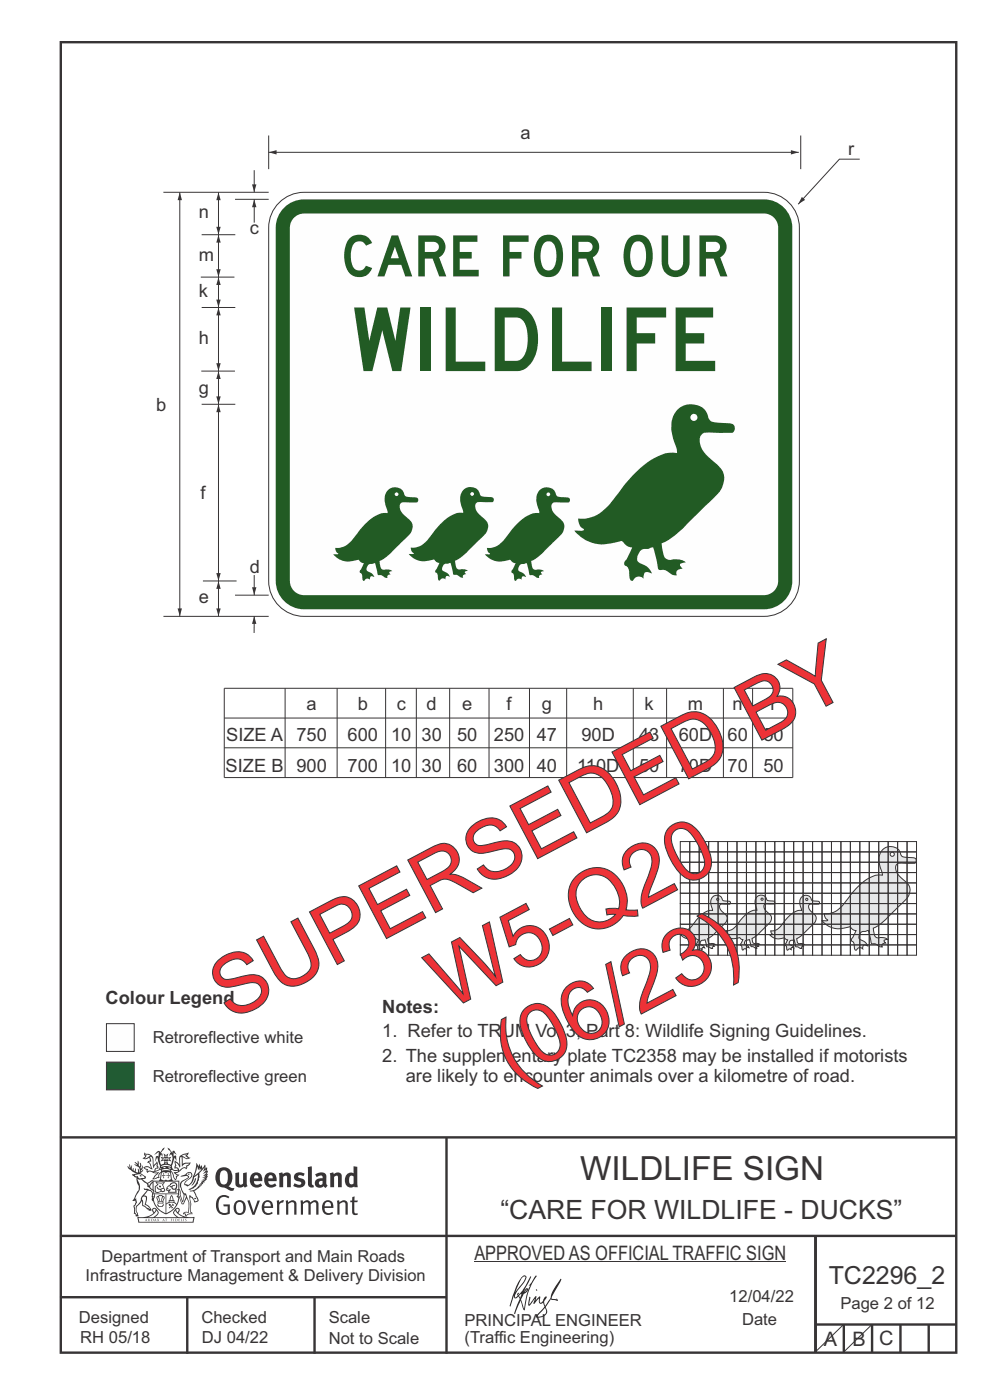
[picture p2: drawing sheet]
<svg xmlns="http://www.w3.org/2000/svg" width="210mm" height="297mm" viewBox="0 0 210 297" stroke-linecap="round" stroke-linejoin="round" font-family="sans-serif">
<g fill="none" stroke="#373435" stroke-width=".51">
<path d="M12.9 9h189.9v278h-189.9zM12.7 241.3h190M94.7 241.4v45.8M12.7 275.2h82M12.7 262.2h190.1M39.7 275.2v12M66.7 275.2v12M173 262.1v24.9M173 281h30M179 281v6M185 281v6M191 281v6"/>
<path d="M197 281v6"/>
</g>
<path d="M100.6 267.7h66.2" fill="none" stroke="#373435" stroke-width=".21"/>
<g fill="#373435">
<path d="M47 248.4a2.55 2.55 0 0 0 0 2.7l.3 .2a.81 .81 0 0 0 1-1v-.5a1.04 1.04 0 0 0-1.1-1.5zM46.3 248.1a1.82 1.82 0 0 1 2.1-.2 1.82 1.82 0 0 1 .9 1.8 2.29 2.29 0 0 1-.8 2l.7 .3h.5l-.2 .6a2.87 2.87 0 0 1-2-.7 2.12 2.12 0 0 1-1.7-3.1z" fill-rule="evenodd"/>
<path d="M49.9 248.9l.8-.2v2a.46 .46 0 0 0 .3 .6 .46 .46 0 0 0 .6-.3v-2.1l.7-.2v2.4l.2 .5-.5 .3-.3-.3a1.02 1.02 0 0 1-1.2 .3 1.02 1.02 0 0 1-.6-1.1z" fill-rule="evenodd"/>
<path d="M54 249.5l-.1 .5h.9a.49 .49 0 0 0-.2-.6 .49 .49 0 0 0-.6 .1zM53.4 249.1a1.34 1.34 0 0 1 1.6-.2 1.34 1.34 0 0 1 .6 1.5v.2h-1.7a.77 .77 0 0 0 .5 .8 .77 .77 0 0 0 .9-.4l.3 .5a1.59 1.59 0 0 1-2 .2 1.59 1.59 0 0 1-.5-2.1z" fill-rule="evenodd"/>
<path d="M57 249.5l-.1 .5h1a.49 .49 0 0 0-.2-.6 .49 .49 0 0 0-.7 .1zM56.4 249.1a1.34 1.34 0 0 1 1.6-.2 1.34 1.34 0 0 1 .7 1.5v.2h-1.8a.77 .77 0 0 0 .5 .8 .77 .77 0 0 0 .9-.4l.4 .5a1.59 1.59 0 0 1-2.1 .2 1.59 1.59 0 0 1-.5-2.1z" fill-rule="evenodd"/>
<path d="M59.2 248.9l.7-.2 .1 .4a.95 .95 0 0 1 1-.3 .95 .95 0 0 1 .7 .8v2.3h-.8v-2.3a.46 .46 0 0 0-.8 .1v2.2h-.8z" fill-rule="evenodd"/>
<path d="M62.6 249.1a1.75 1.75 0 0 1 2-.1l-.2 .5-.6-.2a.43 .43 0 0 0-.6 .3l.4 .3a1.04 1.04 0 0 1 1.2 1.1 1.04 1.04 0 0 1-1.4 1l-1.2-.4 .3-.6 1 .4 .4-.4a.88 .88 0 0 0-1-.5l-.4-.2-.1-.4z" fill-rule="evenodd"/>
<path d="M65.3 247.6l.8-.2 .1 3.8 .3 .2 .1 .4a.88 .88 0 0 1-1 0 .88 .88 0 0 1-.3-1z" fill-rule="evenodd"/>
<path d="M67.8 250.6a.43 .43 0 0 0-.1 .7 .43 .43 0 0 0 .7-.1v-.7zM66.8 249.1a1.7 1.7 0 0 1 2.4 .1v1.9l.3 .4-.4 .5-.5-.4a1.03 1.03 0 0 1-1.7-.1 1.03 1.03 0 0 1 .8-1.5h.7v-.4a.8 .8 0 0 0-1.2 .1z" fill-rule="evenodd"/>
<path d="M70 248.9l.7-.2 .1 .4a.95 .95 0 0 1 1-.3 .95 .95 0 0 1 .7 .8v2.3h-.8v-2.3a.46 .46 0 0 0-.8 .1v2.2h-.8z" fill-rule="evenodd"/>
<path d="M74.3 249.5a1.48 1.48 0 0 0 0 1.7h.5l.2-.1v-1.5l-.3-.2zM75 247.4l.8 .1 .1 4.4h-.7l-.1-.2a1.26 1.26 0 0 1-1.4 0 1.26 1.26 0 0 1-.5-1.3 1.29 1.29 0 0 1 .4-1.4 1.29 1.29 0 0 1 1.4-.1z" fill-rule="evenodd"/>
<path d="M46.4 253.9a1.72 1.72 0 0 1 2.3 0l-.3 .3a1.24 1.24 0 0 0-1.4-.2 1.24 1.24 0 0 0-.6 1.4 1.49 1.49 0 0 0 1.2 1.9l.7-.1v-1.3h-.8l-.1-.4h1.3v1.9a1.93 1.93 0 0 1-2.2 0 1.93 1.93 0 0 1-.7-2.2l.2-.8z" fill-rule="evenodd"/>
<path d="M50.4 255.1a1.65 1.65 0 0 0 .2 2.2 .99 .99 0 0 0 1-1.4 .78 .78 0 0 0-.4-.8 .78 .78 0 0 0-.8 0zM50 254.9a1.33 1.33 0 0 1 1.6-.1 1.33 1.33 0 0 1 .5 1.4 1.31 1.31 0 0 1-1.3 1.6 1.31 1.31 0 0 1-1.2-1.6v-.6z" fill-rule="evenodd"/>
<path d="M52.5 254.7l.4-.1 .9 2.6 .8-2.5h.5l-1.1 3h-.5z" fill-rule="evenodd"/>
<path d="M56.3 255.2l-.2 .7h1.3a.7 .7 0 0 0-.3-.8 .7 .7 0 0 0-.8 .1zM55.9 255a1.22 1.22 0 0 1 1.5-.2 1.22 1.22 0 0 1 .5 1.5h-1.8a.93 .93 0 0 0 .5 1 .93 .93 0 0 0 1.1-.2l.2 .3a1.43 1.43 0 0 1-1.8 .1 1.43 1.43 0 0 1-.6-1.7z" fill-rule="evenodd"/>
<path d="M58.7 254.7l.4-.1 .1 .5 .4-.4 .6-.1-.2 .5a.66 .66 0 0 0-.8 .7v1.9h-.4z" fill-rule="evenodd"/>
<path d="M60.6 254.7l.4-.1 .1 .5a.94 .94 0 0 1 1-.5 .94 .94 0 0 1 .8 .8v2.3h-.5l-.1-2.5a.81 .81 0 0 0-1.2 .3v2.2h-.4z" fill-rule="evenodd"/>
<path d="M63.7 254.7l.5-.1 .1 .5 .4-.3a.78 .78 0 0 1 1.1 .3 .9 .9 0 0 1 1-.5 .9 .9 0 0 1 .8 .8v2.3h-.5l-.1-2.5a.67 .67 0 0 0-1.1 .3v2.2h-.5v-2.4l-.4-.3-.7 .4v2.3h-.5z" fill-rule="evenodd"/>
<path d="M69 255.2l-.1 .7h1.3a.7 .7 0 0 0-.3-.8 .7 .7 0 0 0-.9 .1zM68.7 255a1.22 1.22 0 0 1 1.5-.2 1.22 1.22 0 0 1 .5 1.5h-1.8a.93 .93 0 0 0 .4 1 .93 .93 0 0 0 1.2-.2l.1 .3a1.44 1.44 0 0 1-1.7 .1 1.44 1.44 0 0 1-.6-1.7z" fill-rule="evenodd"/>
<path d="M71.4 254.7l.5-.1 .1 .5a.94 .94 0 0 1 1-.5 .94 .94 0 0 1 .8 .8v2.3h-.5l-.1-2.5a.81 .81 0 0 0-1.2 .3v2.2h-.4z" fill-rule="evenodd"/>
<path d="M74.7 253.9l.5-.1v.9h.7l-.1 .3h-.6v2.2l.1 .2h.5l.1 .3a.75 .75 0 0 1-1.2-.6v-2.1h-.4v-.3h.4z" fill-rule="evenodd"/>
<path d="M30.8 244.9l1.1 .3-.9 .5h-.4l.6-.5zM31.8 245.4h.2a2.44 2.44 0 0 1 .4 1.9l.1 .5 .7-1-.1 .6 .3 .3a.57 .57 0 0 0-.6 .7l-1-.1-.5 .2 .2-.5-.8-.3 .7-.1 .9 .5 .1-.1-.6-1.3-.2-.2h.5zM30.7 244.4l-.1 .5 .2 .4-.6 .4a1.04 1.04 0 0 0 1.4-.1l.2 .6-.3 .1-.2 .4a.94 .94 0 0 1 .8 1.1l-.2-.1a1.16 1.16 0 0 0-1.5-.1l.3 .4 .4 .2 .1 .5 .2 .1 .1-.2a.94 .94 0 0 1 1.1 .2l.8 .1-1.2 1.2a1.13 1.13 0 0 0 1.2-.2l.4-.1-.1-.4 .5-.8a.83 .83 0 0 0-.6 1.1l-.3-.1-.7 .4 1.1-1.4-.5 .1-.5-.1 1.3-.5-.1-.1-.9 .4v-.3l.2-.2 .3 .1 .1-.3-.2-.4v-.6l-.1-.4-.7 1v-.7a1.42 1.42 0 0 0-1.6-1.8z" fill-rule="evenodd"/>
<path d="M38.5 245.2l.5-.2 .7-.1-.6 .3 .8 .5h-.3zM38.3 245.5l.2-.1 .1 2a1.69 1.69 0 0 1 1.6-.6l-.8 .5 .1 .5a1.1 1.1 0 0 0-1.5 .6l-.1-.5-.2-.2h-.5l.3-.4-.3-.7a1.42 1.42 0 0 1 .8 1.1l.2-.1zM37.1 246.2l.1 1-.2 .3 .1 .4h.5l.1 .2a.96 .96 0 0 1-1.1-.1l-.1 .1a1.06 1.06 0 0 0 1.3 .2v.1a.72 .72 0 0 1-1 .2l.3 .5 .6 .2-.4 .2-.1 .6-.2-.3-.4-1.1-.4-.4 .4 .9a1.54 1.54 0 0 0 .7 1.2l.2-.3a.58 .58 0 0 1 .4-.8l.2-.1h-.3l-.5-.3 .9-.5a.93 .93 0 0 1 1.2-.5v.2l.2-.2 .1-.5a.99 .99 0 0 0 .7-.8l-1.3 .1-.3 .2-.1-1.4 .9 .4 .9-.3h-.4l-.5-.4 .4-.7-.6 .2a1.46 1.46 0 0 0-1.4 2.1v.4l-.2-.4z" fill-rule="evenodd"/>
<path d="M35.6 248.9l.2 .1-.1 .3 .4 .1h-.4v.6l-.1-.6h-.3l.3-.1z" fill-rule="evenodd"/>
<path d="M34.6 248.9l.2 .1v.3l.3 .1h-.3l-.1 .6v-.6h-.4l.4-.1z" fill-rule="evenodd"/>
<path d="M34.3 248.8a.57 .57 0 0 1 .9 .2 .57 .57 0 0 1 .9-.2l.2 1.4h-.2a.57 .57 0 0 1-.9 0 .69 .69 0 0 1-1.1 0zM34.2 248.1l-.3 2.1-.2 .4h3l-.2-.4-.3-2.1h-.2v.2l-.8-.1-.8 .1v-.2z" fill-rule="evenodd"/>
<path d="M34.2 252.4a.3 .3 0 0 0 .6 0 .3 .3 0 0 0-.6 0zM33.3 250.9l.3 .3-.3 .4a.79 .79 0 0 0 0 1.3l.8-.2-.1-.3a.55 .55 0 0 1-.7-.6l.1-.1 .2 .3 .3 .2 .8-.2-.4-.7 .4-.4-.7 .2zM33 250.7l1.1 .2 .9-.2-.4 .6 .4 1.2a.56 .56 0 0 1-.8 .3l-.2 .1a.73 .73 0 0 1-.9 .1 .73 .73 0 0 1-.3-1v-.4l.6-.4z" fill-rule="evenodd"/>
<path d="M35.6 251.8l.7-.4a.58 .58 0 0 1 1-.1 .58 .58 0 0 1-.4 .9l-.3-.3a.43 .43 0 0 1 .6-.4 .57 .57 0 0 0-.8 .2l-.2-.1-.3 .1 .4 .2a.55 .55 0 0 0 .9 .4v.5h-1.3l.3-.4-.1-.1-.6 .1 .2-.3-.2-.1zM35.4 251.8l-.1 .2a.39 .39 0 0 0 .2 .6h.3l-.2 .4h1.9l-.1-.8a.86 .86 0 0 0-.1-1.3 .86 .86 0 0 0-1.3 .4z" fill-rule="evenodd"/>
<path d="M36 254.8h.8v.2h-.8zM36.4 253.8l.2 .8h-.4zM36.4 253.5l-.3 .5-.1 .6h-.2v.4l-.7 .4 .2 .1a1.48 1.48 0 0 1 2.1 .2l.2-.1-.6-.5v-.5h-.2l-.1-.6z" fill-rule="evenodd"/>
<path d="M35.8 255.4l.4 .1 .1 .3 .3-.2-.2-.2a.38 .38 0 0 1 .5 .5l-.2-.2-.3 .2 .3 .2-.3 .3-.1-.4-.4 .4-.1-.2 .4-.3-.1-.1-.2 .1z" fill-rule="evenodd"/>
<path d="M34.5 254h.2v.2l-.2 .6h-.2zM33.6 255.3h.9v.2a.55 .55 0 0 1-.8 .4v-.2l-.2-.1zM33.4 254h.2l.2 .8h-.2zM33.6 255l.8-.1 .1 .2h-.8zM33.8 253.7h.5l-.2 1.1h-.1zM33.3 253.8l-.1 .3 .3 1.1a.48 .48 0 0 0-.1 .6 .48 .48 0 0 0 .5 .2h.5a.49 .49 0 0 0 .2-.8l.3-1.1-.1-.3a1.42 1.42 0 0 0-1.5 0z" fill-rule="evenodd"/>
<path d="M33.7 251.5l.4 .1 .1 .3h-.3z" fill-rule="evenodd"/>
<path d="M41.3 250.1l.3-.2-.2 .8-.6 .8h-.2l.5-.7z" fill-rule="evenodd"/>
<path d="M39.7 249l.3-.2 .5 .2a.88 .88 0 0 1-.6 1.1 1.22 1.22 0 0 0-.8 1.3l.5 .2a.72 .72 0 0 0 .9-.4l.5-.8 .2-.6 .8-.6v.2a2.85 2.85 0 0 1-2 2.9l.1 .1a2.13 2.13 0 0 0 1.9-1.5v-.3a2.01 2.01 0 0 0 .3-1.7l1.1-1.3-.4 1 .7-.5-.7 1 .8-.4-.8 .8 .7-.2-.9 .6 .8-.1-.8 .4h.7l-.8 .3 .3 .2h-.4l.2 .3h-.4l.2 .3h-.4l.1 .2h-.1a2.16 2.16 0 0 1-2 1.1l.1 .2 .4-.1a.76 .76 0 0 1 .7 .8l.5 1.2-.6 .2a1.45 1.45 0 0 0-1.1-1.3l.2 1.8-.1 1.8 .4 .3a1.07 1.07 0 0 0-1.2 .4v-.3l-.5-.2a.87 .87 0 0 1 1.1-.1v-.7a4.4 4.4 0 0 0-.6-3.1l-.1-.3h-.2a2.16 2.16 0 0 1-.7-2.2l.3-.4 1.2-.7a.55 .55 0 0 0-.4-.8zM37.8 252.4a.76 .76 0 0 1 .3 1.1l.6 1.6 .4-1.7 .2 .1a.61 .61 0 0 1-.1 .9l-.3 .8-.2 .1-.7-1.6-.3 .1a1.18 1.18 0 0 0 .1-1.4zM41.8 247.5l.2 .7 .3-.5v.6l.4-.5a1.9 1.9 0 0 1-1.2 1.4l-.3 .3zM38.2 249.6l1.4-.2 .2 .2v.3l-.5 .2a1.26 1.26 0 0 0-.9 1.9l.2 .7a1.84 1.84 0 0 1 .1 2.1l-.4-1.4a.96 .96 0 0 0-.4-1.2l-.4 .2a.78 .78 0 0 1 0 1.3l.1 .3h.4l.4 1.1a.38 .38 0 0 0 .2 .4 .38 .38 0 0 0 .4-.1l.6-1.2a2.94 2.94 0 0 1 .4 2.5l-.1 .4h-.8l-.3 .4v.2l.4-.1 .1 .4 .2 .1a1.02 1.02 0 0 1 1.3-.5v-.4l-.3-.1 .1-1.8-.3-1.3h.1a1.14 1.14 0 0 1 .8 1 .63 .63 0 0 0 .8-.2 .63 .63 0 0 0-.2-.9l-.6-1.2 .9-.6 .2-.4h.3l-.1-.2h.4l-.1-.3h.3l-.1-.3 .5-.1-.2-.2 .6-.4v-.2h-.2l.4-.5h-.3l.3-.5-.4 .1 .4-.5v-.3l-.3 .2 .2-.7-.1-.2-.4 .3v-.8l-.6 .8-.2-.8-.2 .5-.3-.7-.1 .6-.5-.8-.1 1.4-.6 1.8a1.81 1.81 0 0 1-1 1.5l-.6-.2a1.75 1.75 0 0 1 1.1-1.2 .75 .75 0 0 0 .1-1.3 .75 .75 0 0 0-1.2 .4z" fill-rule="evenodd"/>
<path d="M41.2 254.1h.3l.2 .2-.4 .1z" fill-rule="evenodd"/>
<path d="M29.4 258.4h11.6l-.1 .8h-11.4zM31.3 258.2l.5-.1a2.48 2.48 0 0 0 1.4-1.3l.3 .5-.5 .6-.5 .3zM32.5 256.6l.3-.2 .2 .1-.3 .7zM37.2 256.8a2.65 2.65 0 0 0 1.8 1.4h-1.1l-.5-.3-.5-.6zM37.4 256.5l.2-.1 .3 .2-.3 .6zM29.2 258.2l.1 1.2h11.8l.2-1.1-.2-.1a4.1 4.1 0 0 1-3.3-.9l.3-.4-.1-.6a1.06 1.06 0 0 0-1.3 1l.2 .4 .6 .5h-4.7l.3-.1a.84 .84 0 0 0 .6-.8 .84 .84 0 0 0-.5-.8l-.3-.2h-.5l-.1 .6 .3 .4a4.2 4.2 0 0 1-3.4 .9z" fill-rule="evenodd"/>
<path d="M31 258.7l.1 .2h-.2zM31 258.5l-.3 .6 .4-.2 .2 .2z" fill-rule="evenodd"/>
<path d="M31.3 258.6h.3v.4a.25 .25 0 0 0 .2-.1 .25 .25 0 0 0-.1-.3h.1a.29 .29 0 0 1 0 .4 .29 .29 0 0 1-.4 0 .29 .29 0 0 1 0-.4z" fill-rule="evenodd"/>
<path d="M32.2 258.6a.22 .22 0 0 1 .3 .2 .22 .22 0 0 1-.3 .2zM32 258.6l.1 .4a.33 .33 0 0 0 .4 0 .33 .33 0 0 0 0-.4 .33 .33 0 0 0-.5 0z" fill-rule="evenodd"/>
<path d="M32.9 258.7l.1 .2h-.2zM32.9 258.5l-.2 .6 .3-.2 .2 .2z" fill-rule="evenodd"/>
<path d="M33.3 258.6h.2l.1 .1 .2-.1-.2 .2 .2 .3-.3-.3-.1 .3h-.1l.2-.3z" fill-rule="evenodd"/>
<path d="M34.7 258.7l.1 .2h-.2zM34.7 258.5l-.3 .6 .4-.2 .2 .2z" fill-rule="evenodd"/>
<path d="M35 258.5h.5l-.2 .1v.5h-.2l.1-.5z" fill-rule="evenodd"/>
<path d="M36.2 258.6l.3-.1-.1 .1v.2h.1h-.1v.3h-.2z" fill-rule="evenodd"/>
<path d="M36.7 258.6h.2v.5h-.2z" fill-rule="evenodd"/>
<path d="M37.3 258.6a.22 .22 0 0 1 .3 .2 .22 .22 0 0 1-.3 .2zM37.1 258.6v.4a.33 .33 0 0 0 .5 0 .33 .33 0 0 0 0-.4 .33 .33 0 0 0-.5 0z" fill-rule="evenodd"/>
<path d="M37.8 258.6l.4-.1-.2 .1v.2h.1h-.1v.2l.2 .1h-.4z" fill-rule="evenodd"/>
<path d="M38.4 258.6h.2l-.1 .4 .2 .1h-.3z" fill-rule="evenodd"/>
<path d="M38.9 258.6h.2v.5h-.2z" fill-rule="evenodd"/>
<path d="M39.3 258.6h.2h-.1l.2 .3-.2 .2-.1-.1v-.1l.2 .1z" fill-rule="evenodd"/>
<path d="M34.2 247.4a1.51 1.51 0 0 1 2 .2 2.67 2.67 0 0 0-2.1 0zM35.7 247.6l.4 .1 .1 .3-.4-.1zM34.6 247.6h.5l.1 .2h-.4zM34 247.8l.3 .2h-.3zM34.9 246.9l.3-.2 .3 .2zM34.9 245.6l.2 .1v.3h-.2zM35 245.1l.2 .2 .2-.2-.1 .3h-.2zM35.1 246.3h.2l.1 .4-.2-.2-.2 .2zM35.3 245.7l.2-.1v.4h-.2zM34.4 245.7h.3l.1 .3-.4 .1 .2-.2zM35.7 245.7h.3l-.2 .2 .2 .2-.4-.1zM32.7 244.9l1-.5-.1 1-.2-.2-.3 .2-.3 1.1 .5-1 .3 .9a1.84 1.84 0 0 1 .2 1.7l.4 .1a2.48 2.48 0 0 1 2.2 0l.2-.2-.2-.7 .7-1.8 .4 .7-.2-1-.2-.1-.2 .3v-.9l.6 .4-.6-.8-.3 .1-.1 .4-.5-.9-.5-.3 .2 .5 .6 .5-.5 .8 .4-.4a2.06 2.06 0 0 1 0 2.3l-.5-.2-.2-.6 .1-.1 .8 .2-.4-.5 .4-.5-.7 .2-.2-.2 .2-.7-.5 .4-.5-.4 .2 .7-.2 .2-.7-.2 .4 .5-.4 .5 .8-.2 .1 .1-.2 .6-.5 .2a2.02 2.02 0 0 1 0-2.2l.3 .5-.1-.7-.3-.1 .8-1.2-.4 .3-.5 .8-.2-.3a.8 .8 0 0 0-.8 .5z" fill-rule="evenodd"/>
<path d="M29.2 250.1l.3 .1a.61 .61 0 0 1 .8 .4l.3 .2a.8 .8 0 0 1 .6 1l.4 .1 .5 .5a1 1 0 0 1 .5 1.1l-.1 .7v-.5h-.1a.96 .96 0 0 0-.8-1.3l-.2-.2h-.7l-.1-.1-.1 .1 .1 .3h.6l-1.2 1.3-.2 1-.4 .6a1.33 1.33 0 0 0-.5 1.8l.2 .5a1.26 1.26 0 0 1-.5-1.5l-.1-.3a1.56 1.56 0 0 0 .4-1.7l-.3 .2 .2-.5a3.2 3.2 0 0 0 .7-3zM30.4 253.9h.4a2.06 2.06 0 0 1-.1 1.6l.7 .5 .4 .4-.6-.1-.8-.6-.1-.9a.51 .51 0 0 1 .1-.9zM28.6 249.3a1.52 1.52 0 0 1 2.1 .5l-1.1 .2-.2-.1-.1-.4h-.5zM27.5 247v.8l-.3-.4h-.1a3.1 3.1 0 0 0 1.9 1.6l-1 .1 .5 .6 .5 .1 .1 1.1a1.84 1.84 0 0 1-.3 2.5l-.4 .9-.3 .4 .2 .1 .4-.1 .1 .4-.2 .5-.3 .2 .1 1.7h.2l.3 .5 .1 .1 .4-.1-.1-.5a1.3 1.3 0 0 1-.1-1.7l.9-1 .1 1.1 .6 .2 .5 .5 .1-.1 .2 .3h.5a1.85 1.85 0 0 0-1.2-1.4l.1-.3a1.39 1.39 0 0 0 0-1.4l-.5-.1 .5-.5a.66 .66 0 0 1 .9-.4 .66 .66 0 0 1 .3 .9l-.1 .4 .2-.1v.2l-.1 .3 .2 .5 .1-.3a2.24 2.24 0 0 0 .1-2.2 .73 .73 0 0 1-.7-.7 .73 .73 0 0 1 .6-.7v-.2a.94 .94 0 0 0-.9 .8 .48 .48 0 0 1-.1-.6 .48 .48 0 0 1 .5-.2l.5-.3a.51 .51 0 0 0-.8 .2l-.5 .2-1-.8h.6l.2-.5-1.2-.7 .5-.5v-.3l-.5 .4 .1-.2a.69 .69 0 0 0 .2-1v.4l-.2 .3v-1.1l-.3-.2 .1 .6-.1 .2-.4-1.3v.7l-.6-.4 .5 .7-.6-.2 .3 .3a1 1 0 0 1 .7 1.4l-.2-.8v.9l-.5-.2v-.8l-.2 .7-.2-.1-.1-.6-.2 .4-.2-.2 .1-.7-.2 .5z" fill-rule="evenodd"/>
<path d="M29.6 249.4l.2-.1 .3 .2z" fill-rule="evenodd"/>
<path d="M32.4 250.5h5.6v2l-.2-.1v-1.7h-5.2v2.5h5.2v-.8l.1 .2-.1 1.1v-.3h-2.5v4a4.1 4.1 0 0 0 2.6-3.6l.1-.1a4 4 0 0 1-2.8 3.9 4.2 4.2 0 0 1-2.8-4.7l.1 1.2 .1-.1a3.8 3.8 0 0 0 2.5 3.4v-4h-2.5l-.2-.9z" fill-rule="evenodd"/>
<circle cx="40" cy="249.1" r=".17"/>
</g>
<g fill="#252726">
<path d="M111.6 273.7l.2-.2-.5 .7zM110.4 274.5l.3 .1-.3 .7-.3-.4zM110.9 270.9l.5-.1a9.3 9.3 0 0 1-2 3.2l-.1 .2 1-2.5zM110.6 271a14.7 14.7 0 0 0-2.2 4.9l-.3 1.2 .1 .1 .8-2.4a.42 .42 0 0 0 .2 .7 .42 .42 0 0 0 .6-.3l.2-.2 .2 .6-1.1 3.1h.2l1.1-2.8 .6 1.9 .2 .2 .2-.5a13.5 13.5 0 0 1 2-6.2l.5-.5-.2-.2-1.6 2.1 .4-.1a14.9 14.9 0 0 0-1.3 5.1l-.4-1.2a1.39 1.39 0 0 1 .2-1.8l.1-.2a.92 .92 0 0 0 .8-1.2 .75 .75 0 0 0-.7 .7l-.2 .2 1.6-3.4h-.1l-.4 .7a10.5 10.5 0 0 1-2.2 3.2l.2-.4a.32 .32 0 0 0-.4 .2 .32 .32 0 0 0 .1 .4l-.5 .4a3.2 3.2 0 0 1 1.1-2.3l.5-.6a2.49 2.49 0 0 0 .7-1.6l-.3-.2z" fill-rule="evenodd"/>
<path d="M115.6 277.5a1.15 1.15 0 0 1 .1 1.3 1.15 1.15 0 0 1-1.2 .5h-.5zM112.3 275.1l-.3 1.7 .3 .2 1.2-1.5-.3 1.1 1.1-1.2a.94 .94 0 0 0 .4 1.2l.5-.3 .3 .9-1.2 1.3a.98 .98 0 0 0-.5 1 1.9 1.9 0 0 0 2.3-1.3l-.1-.3a1.02 1.02 0 0 1 .3-1.4l.5-.9 1.5 .3-.2-.5v.3l-1.1-.2v-.2l2-3.6 .1-.3-.1-.1-1.8 2.7a6.6 6.6 0 0 1-1.5 3l-.2-.2a1.01 1.01 0 0 1 .4-1.4l.1-.2-.3-.2-.3 .5-.2 .5-.5 .4-.2-.4 .1-.9-.2-.1-.8 .9 .2-.9h-.1l-1.4 1.7 .2-1.4v-.1z" fill-rule="evenodd"/>
<path d="M113.7 273.5l.3 .3h-.3z" fill-rule="evenodd"/>
</g>
<path d="M22.6 217.2h5.9v5.9h-5.9z" fill-rule="evenodd" fill="#fefefe" stroke="#373435" stroke-width=".21"/>
<path d="M22.6 225.3h5.9v5.9h-5.9z" fill-rule="evenodd" fill="#215b33" stroke="#373435" stroke-width=".21"/>
<g fill="#e6e7e8" stroke="#373435" stroke-width=".21">
<path d="M187.2 180.3a2.38 2.38 0 0 1 2.4-.6 2.38 2.38 0 0 1 1.6 1.9 4 4 0 0 0 2.6 .4 .63 .63 0 0 1 .5 .5 .63 .63 0 0 1-.3 .6h-3.5a1.73 1.73 0 0 0 .3 2.8 6.3 6.3 0 0 1 2.2 2.4v.7a4.2 4.2 0 0 1-1.8 2.8l-.9 .8a18.3 18.3 0 0 1-5.1 4.3 2.33 2.33 0 0 0 .6 1.9l.6 .2 1.1-.1 .6 .2 .2 .2-.8 .2 .4 .6h-.3a.54 .54 0 0 0-.5 .6l.1 .2a1.63 1.63 0 0 1-1.5-.7h-.8l-.7-2.8-.6 .2a1.18 1.18 0 0 0-1.3 1.6l.2 .2a2.1 2.1 0 0 1 1.5 1.3 .73 .73 0 0 0-.9-.1l-.1 .7a.94 .94 0 0 0-1.4 .3 1.02 1.02 0 0 1-.4-1.2l-.1-.5-.3-.2a.65 .65 0 0 1 .2-1l.6-1.3-.5-.1-.9-.7a4.9 4.9 0 0 1-5.8-1.3l1.2-.1a1.54 1.54 0 0 1-.8-1.4 5 5 0 0 0 4.7-2.8 14.3 14.3 0 0 1 5.8-5.2l.9-.2 1 .1-.1-.5a4.6 4.6 0 0 1 .1-4.9zM188.8 181.2a.45 .45 0 0 0 .9 0 .45 .45 0 0 0-.9 0z" fill-rule="evenodd"/>
<path d="M170 190.4a1.26 1.26 0 0 1 1.3-.4 1.26 1.26 0 0 1 .9 1l1.3 .2a.33 .33 0 0 1 .3 .3 .33 .33 0 0 1-.1 .3h-1.1a.75 .75 0 0 0-1 .2 2.15 2.15 0 0 0 1.2 2.1 1.39 1.39 0 0 1-.4 2.1l-.7 .6a9.7 9.7 0 0 1-2.7 2.3l.3 1 .9 .1 .4 .2-.4 .1 .2 .3-.4 .1v.3l-1.2-.3-.3-1.4a.71 .71 0 0 0-.8 0 .71 .71 0 0 0-.2 .8l.6 .4 .3 .4-.5-.1-.1 .4a.5 .5 0 0 0-.7 .2l-.2-.2a.75 .75 0 0 0-.3-.9l.5-1.1-.3-.1a.75 .75 0 0 0-1.1-.2h-.2a2.36 2.36 0 0 1-2.3-.8l.7-.1-.3-.2-.1-.5a3.4 3.4 0 0 0 2.9-2.1 5.2 5.2 0 0 1 3.4-2.3h.2l-.1-.5a2.26 2.26 0 0 1 .1-2.2zM170.9 190.8a.25 .25 0 0 0 .5 0 .25 .25 0 0 0-.5 0z" fill-rule="evenodd"/>
<path d="M160.5 190.3a1.26 1.26 0 0 1 1.3-.4 1.26 1.26 0 0 1 .9 1.1l1.4 .2a.33 .33 0 0 1 .2 .2 .33 .33 0 0 1-.1 .4h-1.1a.75 .75 0 0 0-1 .2 2.15 2.15 0 0 0 1.2 2 1.39 1.39 0 0 1-.4 2.1l-.7 .7a9.7 9.7 0 0 1-2.7 2.3l.3 1h.9l.4 .2-.4 .1 .2 .3-.4 .2v.3l-1.2-.4-.3-1.3a.71 .71 0 0 0-.8 0 .71 .71 0 0 0-.2 .8l.6 .3 .3 .5-.5-.1-.1 .4a.5 .5 0 0 0-.7 .2l-.2-.2a.75 .75 0 0 0-.3-.9l.5-1.2h-.3a.75 .75 0 0 0-1.1-.2h-.2a2.36 2.36 0 0 1-2.2-.9h.6l-.2-.2-.2-.6a3.4 3.4 0 0 0 2.9-2 5.2 5.2 0 0 1 3.4-2.3h.2l-.1-.5a2.26 2.26 0 0 1 .1-2.3zM161.4 190.8a.25 .25 0 0 0 .5 0 .25 .25 0 0 0-.5 0z" fill-rule="evenodd"/>
<path d="M151.1 190.4a1.26 1.26 0 0 1 1.3-.4 1.26 1.26 0 0 1 .9 1l1.4 .2a.33 .33 0 0 1 .2 .3 .33 .33 0 0 1-.1 .3h-1.1a.75 .75 0 0 0-1 .2 2.15 2.15 0 0 0 1.2 2.1 1.39 1.39 0 0 1-.4 2.1l-.7 .6a9.7 9.7 0 0 1-2.7 2.3l.3 1 .9 .1 .4 .2-.4 .1 .2 .3-.4 .1v.3l-1.2-.4-.3-1.3a.71 .71 0 0 0-.8 0 .71 .71 0 0 0-.2 .8l.6 .4 .3 .4-.5-.1-.1 .4a.5 .5 0 0 0-.7 .2l-.2-.2a.75 .75 0 0 0-.3-.9l.5-1.1-.3-.1a.75 .75 0 0 0-1.1-.2h-.2a2.36 2.36 0 0 1-2.2-.8l.6-.1-.2-.2-.2-.5a3.4 3.4 0 0 0 2.9-2.1 5.2 5.2 0 0 1 3.4-2.3h.2l-.1-.5a2.26 2.26 0 0 1 .1-2.2zM152 190.8a.25 .25 0 0 0 .5 0 .25 .25 0 0 0-.5 0z" fill-rule="evenodd"/>
</g>
<g fill="none" stroke="#373435" stroke-width=".21">
<path d="M57 28.7v7.2M57 32.3h112.4M169.9 28.7v7.2M47.6 146h120.6v19h-120.6zM47.6 152.3h120.6M47.6 158.6h120.6M60.5 146v19M71.5 146v19M81.8 146v19M88.3 146v19M95.4 146v19M103.7 146v19"/>
<path d="M112.3 146v19M120.2 146v19M134.3 146v19M141.4 146v19M153.5 146v19M159.6 146v19M144.3 178.5h2v2.2h-2zM146.3 178.5h2v2.2h-2zM148.3 178.5h2v2.2h-2zM150.3 178.5h2v2.2h-2zM152.3 178.5h2v2.2h-2zM154.3 178.5h2v2.2h-2z"/>
<path d="M156.3 178.5h2v2.2h-2zM158.3 178.5h2v2.2h-2zM160.3 178.5h2v2.2h-2zM162.3 178.5h2v2.2h-2zM164.3 178.5h2.1v2.2h-2.1zM166.4 178.5h2v2.2h-2zM168.4 178.5h2v2.2h-2zM170.4 178.5h2v2.2h-2zM172.4 178.5h2v2.2h-2zM174.4 178.5h2v2.2h-2zM176.4 178.5h2v2.2h-2zM178.4 178.5h2v2.2h-2z"/>
<path d="M180.4 178.5h2v2.2h-2zM182.4 178.5h2v2.2h-2zM184.4 178.5h2v2.2h-2zM186.4 178.5h2v2.2h-2zM188.4 178.5h2v2.2h-2zM190.4 178.5h2v2.2h-2zM192.4 178.5h2v2.2h-2zM144.3 180.7h2v2.2h-2zM144.3 182.9h2v2.2h-2zM144.3 185.1h2v2.2h-2zM144.3 187.3h2v2.2h-2zM144.3 189.5h2v2.2h-2z"/>
<path d="M144.3 191.7h2v2.2h-2zM144.3 193.9h2v2.2h-2zM144.3 196.1h2v2.2h-2zM144.3 198.3h2v2.2h-2zM146.3 180.7h2v2.2h-2zM146.3 182.9h2v2.2h-2zM146.3 185.1h2v2.2h-2zM146.3 187.3h2v2.2h-2zM146.3 189.5h2v2.2h-2zM146.3 191.7h2v2.2h-2zM146.3 193.9h2v2.2h-2zM146.3 196.1h2v2.2h-2z"/>
<path d="M146.3 198.3h2v2.2h-2zM148.3 180.7h2v2.2h-2zM148.3 182.9h2v2.2h-2zM148.3 185.1h2v2.2h-2zM148.3 187.3h2v2.2h-2zM148.3 189.5h2v2.2h-2zM148.3 191.7h2v2.2h-2zM148.3 193.9h2v2.2h-2zM148.3 196.1h2v2.2h-2zM148.3 198.3h2v2.2h-2zM150.3 180.7h2v2.2h-2zM150.3 182.9h2v2.2h-2z"/>
<path d="M150.3 185.1h2v2.2h-2zM150.3 187.3h2v2.2h-2zM150.3 189.5h2v2.2h-2zM150.3 191.7h2v2.2h-2zM150.3 193.9h2v2.2h-2zM150.3 196.1h2v2.2h-2zM150.3 198.3h2v2.2h-2zM152.3 180.7h2v2.2h-2zM152.3 182.9h2v2.2h-2zM152.3 185.1h2v2.2h-2zM152.3 187.3h2v2.2h-2zM152.3 189.5h2v2.2h-2z"/>
<path d="M152.3 191.7h2v2.2h-2zM152.3 193.9h2v2.2h-2zM152.3 196.1h2v2.2h-2zM152.3 198.3h2v2.2h-2zM154.3 180.7h2v2.2h-2zM154.3 182.9h2v2.2h-2zM154.3 185.1h2v2.2h-2zM154.3 187.3h2v2.2h-2zM154.3 189.5h2v2.2h-2zM154.3 191.7h2v2.2h-2zM154.3 193.9h2v2.2h-2zM154.3 196.1h2v2.2h-2z"/>
<path d="M154.3 198.3h2v2.2h-2zM156.3 180.7h2v2.2h-2zM156.3 182.9h2v2.2h-2zM156.3 185.1h2v2.2h-2zM156.3 187.3h2v2.2h-2zM156.3 189.5h2v2.2h-2zM156.3 191.7h2v2.2h-2zM156.3 193.9h2v2.2h-2zM156.3 196.1h2v2.2h-2zM156.3 198.3h2v2.2h-2zM158.3 180.7h2v2.2h-2zM158.3 182.9h2v2.2h-2z"/>
<path d="M158.3 185.1h2v2.2h-2zM158.3 187.3h2v2.2h-2zM158.3 189.5h2v2.2h-2zM158.3 191.7h2v2.2h-2zM158.3 193.9h2v2.2h-2zM158.3 196.1h2v2.2h-2zM158.3 198.3h2v2.2h-2zM160.3 180.7h2v2.2h-2zM160.3 182.9h2v2.2h-2zM160.3 185.1h2v2.2h-2zM160.3 187.3h2v2.2h-2zM160.3 189.5h2v2.2h-2z"/>
<path d="M160.3 191.7h2v2.2h-2zM160.3 193.9h2v2.2h-2zM160.3 196.1h2v2.2h-2zM160.3 198.3h2v2.2h-2zM162.3 180.7h2v2.2h-2zM162.3 182.9h2v2.2h-2zM162.3 185.1h2v2.2h-2zM162.3 187.3h2v2.2h-2zM162.3 189.5h2v2.2h-2zM162.3 191.7h2v2.2h-2zM162.3 193.9h2v2.2h-2zM162.3 196.1h2v2.2h-2z"/>
<path d="M162.3 198.3h2v2.2h-2zM164.3 180.7h2.1v2.2h-2.1zM164.3 182.9h2.1v2.2h-2.1zM164.3 185.1h2.1v2.2h-2.1zM164.3 187.3h2.1v2.2h-2.1zM164.3 189.5h2.1v2.2h-2.1zM164.3 191.7h2.1v2.2h-2.1zM164.3 193.9h2.1v2.2h-2.1zM164.3 196.1h2.1v2.2h-2.1zM164.3 198.3h2.1v2.2h-2.1zM166.4 180.7h2v2.2h-2zM166.4 182.9h2v2.2h-2z"/>
<path d="M166.4 185.1h2v2.2h-2zM166.4 187.3h2v2.2h-2zM166.4 189.5h2v2.2h-2zM166.4 191.7h2v2.2h-2zM166.4 193.9h2v2.2h-2zM166.4 196.1h2v2.2h-2zM166.4 198.3h2v2.2h-2zM168.4 180.7h2v2.2h-2zM168.4 182.9h2v2.2h-2zM168.4 185.1h2v2.2h-2zM168.4 187.3h2v2.2h-2zM168.4 189.5h2v2.2h-2z"/>
<path d="M168.4 191.7h2v2.2h-2zM168.4 193.9h2v2.2h-2zM168.4 196.1h2v2.2h-2zM168.4 198.3h2v2.2h-2zM170.4 180.7h2v2.2h-2zM170.4 182.9h2v2.2h-2zM170.4 185.1h2v2.2h-2zM170.4 187.3h2v2.2h-2zM170.4 189.5h2v2.2h-2zM170.4 191.7h2v2.2h-2zM170.4 193.9h2v2.2h-2zM170.4 196.1h2v2.2h-2z"/>
<path d="M170.4 198.3h2v2.2h-2zM172.4 180.7h2v2.2h-2zM172.4 182.9h2v2.2h-2zM172.4 185.1h2v2.2h-2zM172.4 187.3h2v2.2h-2zM172.4 189.5h2v2.2h-2zM172.4 191.7h2v2.2h-2zM172.4 193.9h2v2.2h-2zM172.4 196.1h2v2.2h-2zM172.4 198.3h2v2.2h-2zM174.4 180.7h2v2.2h-2zM174.4 182.9h2v2.2h-2z"/>
<path d="M174.4 185.1h2v2.2h-2zM174.4 187.3h2v2.2h-2zM174.4 189.5h2v2.2h-2zM174.4 191.7h2v2.2h-2zM174.4 193.9h2v2.2h-2zM174.4 196.1h2v2.2h-2zM174.4 198.3h2v2.2h-2zM176.4 180.7h2v2.2h-2zM176.4 182.9h2v2.2h-2zM176.4 185.1h2v2.2h-2zM176.4 187.3h2v2.2h-2zM176.4 189.5h2v2.2h-2z"/>
<path d="M176.4 191.7h2v2.2h-2zM176.4 193.9h2v2.2h-2zM176.4 196.1h2v2.2h-2zM176.4 198.3h2v2.2h-2zM178.4 180.7h2v2.2h-2zM178.4 182.9h2v2.2h-2zM178.4 185.1h2v2.2h-2zM178.4 187.3h2v2.2h-2zM178.4 189.5h2v2.2h-2zM178.4 191.7h2v2.2h-2zM178.4 193.9h2v2.2h-2zM178.4 196.1h2v2.2h-2z"/>
<path d="M178.4 198.3h2v2.2h-2zM180.4 180.7h2v2.2h-2zM180.4 182.9h2v2.2h-2zM180.4 185.1h2v2.2h-2zM180.4 187.3h2v2.2h-2zM180.4 189.5h2v2.2h-2zM180.4 191.7h2v2.2h-2zM180.4 193.9h2v2.2h-2zM180.4 196.1h2v2.2h-2zM180.4 198.3h2v2.2h-2zM182.4 180.7h2v2.2h-2zM182.4 182.9h2v2.2h-2z"/>
<path d="M182.4 185.1h2v2.2h-2zM182.4 187.3h2v2.2h-2zM182.4 189.5h2v2.2h-2zM182.4 191.7h2v2.2h-2zM182.4 193.9h2v2.2h-2zM182.4 196.1h2v2.2h-2zM182.4 198.3h2v2.2h-2zM184.4 180.7h2v2.2h-2zM184.4 182.9h2v2.2h-2zM184.4 185.1h2v2.2h-2zM184.4 187.3h2v2.2h-2zM184.4 189.5h2v2.2h-2z"/>
<path d="M184.4 191.7h2v2.2h-2zM184.4 193.9h2v2.2h-2zM184.4 196.1h2v2.2h-2zM184.4 198.3h2v2.2h-2zM186.4 180.7h2v2.2h-2zM186.4 182.9h2v2.2h-2zM186.4 185.1h2v2.2h-2zM186.4 187.3h2v2.2h-2zM186.4 189.5h2v2.2h-2zM186.4 191.7h2v2.2h-2zM186.4 193.9h2v2.2h-2zM186.4 196.1h2v2.2h-2z"/>
<path d="M186.4 198.3h2v2.2h-2zM188.4 180.7h2v2.2h-2zM188.4 182.9h2v2.2h-2zM188.4 185.1h2v2.2h-2zM188.4 187.3h2v2.2h-2zM188.4 189.5h2v2.2h-2zM188.4 191.7h2v2.2h-2zM188.4 193.9h2v2.2h-2zM188.4 196.1h2v2.2h-2zM188.4 198.3h2v2.2h-2zM190.4 180.7h2v2.2h-2zM190.4 182.9h2v2.2h-2z"/>
<path d="M190.4 185.1h2v2.2h-2zM190.4 187.3h2v2.2h-2zM190.4 189.5h2v2.2h-2zM190.4 191.7h2v2.2h-2zM190.4 193.9h2v2.2h-2zM190.4 196.1h2v2.2h-2zM190.4 198.3h2v2.2h-2zM192.4 180.7h2v2.2h-2zM192.4 182.9h2v2.2h-2zM192.4 185.1h2v2.2h-2zM192.4 187.3h2v2.2h-2zM192.4 189.5h2v2.2h-2z"/>
<path d="M192.4 191.7h2v2.2h-2zM192.4 193.9h2v2.2h-2zM192.4 196.1h2v2.2h-2zM192.4 198.3h2v2.2h-2zM144.3 200.5h2v2.1h-2zM146.3 200.5h2v2.1h-2zM148.3 200.5h2v2.1h-2zM150.3 200.5h2v2.1h-2zM152.3 200.5h2v2.1h-2zM154.3 200.5h2v2.1h-2zM156.3 200.5h2v2.1h-2zM158.3 200.5h2v2.1h-2z"/>
<path d="M160.3 200.5h2v2.1h-2zM162.3 200.5h2v2.1h-2zM164.3 200.5h2.1v2.1h-2.1zM166.4 200.5h2v2.1h-2zM168.4 200.5h2v2.1h-2zM170.4 200.5h2v2.1h-2zM172.4 200.5h2v2.1h-2zM174.4 200.5h2v2.1h-2zM176.4 200.5h2v2.1h-2zM178.4 200.5h2v2.1h-2zM180.4 200.5h2v2.1h-2zM182.4 200.5h2v2.1h-2z"/>
<path d="M184.4 200.5h2v2.1h-2zM186.4 200.5h2v2.1h-2zM188.4 200.5h2v2.1h-2zM190.4 200.5h2v2.1h-2zM192.4 200.5h2v2.1h-2z"/>
</g>
<g fill="#373435">
<path d="M57 32.3l1.7-.5v1z"/>
<path d="M167.8 31.8l1.6 .5-1.6 .5z"/>
</g>
<path d="M182.4 33.8h-4.3l-8.8 9.5" fill="none" stroke="#373435" stroke-width=".21"/>
<path d="M170.1 41.8l.7 .6-1.5 .9z" fill="#373435"/>
<path d="M34.7 40.8h22.3M38.1 40.8v89.9M42.6 58.8h7.1M42.8 49.8h7.1M49.9 42.3h7.1M42.7 78.7h7.1M42.8 65.2h7.1M42.8 85.8h7.1M34.7 130.8h22.3M43 123.2h7.2" fill="none" stroke="#373435" stroke-width=".21"/>
<g fill="#373435">
<path d="M38.1 40.8l.5 1.7h-.9z"/>
<path d="M37.7 129.1h.9l-.5 1.6z"/>
</g>
<path d="M46.3 40.8v9" fill="none" stroke="#373435" stroke-width=".21"/>
<g fill="#373435">
<path d="M46.3 40.8l.5 1.7h-.9z"/>
<path d="M45.9 48.1h.9l-.5 1.7z"/>
</g>
<path d="M46.3 49.8v9" fill="none" stroke="#373435" stroke-width=".21"/>
<g fill="#373435">
<path d="M46.3 49.8l.5 1.7h-.9z"/>
<path d="M45.9 57.1h.9l-.5 1.7z"/>
</g>
<path d="M46.3 58.8v6.4" fill="none" stroke="#373435" stroke-width=".21"/>
<g fill="#373435">
<path d="M46.3 58.8l.5 1.7h-.9z"/>
<path d="M45.9 63.6h.9l-.5 1.6z"/>
</g>
<path d="M46.3 65.2v13.5" fill="none" stroke="#373435" stroke-width=".21"/>
<g fill="#373435">
<path d="M46.3 65.3l.5 1.6h-.9z"/>
<path d="M45.9 77.1h.9l-.5 1.6z"/>
</g>
<path d="M46.3 85.8v37.4" fill="none" stroke="#373435" stroke-width=".21"/>
<g fill="#373435">
<path d="M45.9 121.6h.9l-.5 1.6z"/>
<path d="M46.3 85.8l.5 1.6h-.9z"/>
</g>
<path d="M46.3 123.2v7.5" fill="none" stroke="#373435" stroke-width=".21"/>
<g fill="#373435">
<path d="M45.9 129.1h.9l-.5 1.6z"/>
<path d="M46.3 123.3l.5 1.6h-.9z"/>
</g>
<path d="M46.3 78.7v7.1" fill="none" stroke="#373435" stroke-width=".21"/>
<g fill="#373435">
<path d="M45.9 84.1h.9l-.5 1.6z"/>
<path d="M46.3 78.8l.5 1.6h-.9z"/>
</g>
<path d="M53.9 36.1v4.7" fill="none" stroke="#373435" stroke-width=".21"/>
<path d="M53.5 39.1h.9l-.5 1.7z" fill="#373435"/>
<path d="M53.9 42.3v4.9" fill="none" stroke="#373435" stroke-width=".21"/>
<path d="M53.9 42.3l.5 1.7h-.9z" fill="#373435"/>
<path d="M49.9 126.3h7.1M53.9 122v4.3" fill="none" stroke="#373435" stroke-width=".21"/>
<path d="M53.5 124.6h.9l-.5 1.6z" fill="#373435"/>
<path d="M53.9 130.7v3.6" fill="none" stroke="#373435" stroke-width=".21"/>
<path d="M53.9 130.7l.5 1.7h-.9z" fill="#373435"/>
<path d="M58.8 43.4a7.5 7.5 0 0 1 5.7-2.6h97.6a7.5 7.5 0 0 1 7.5 7.5v75a7.5 7.5 0 0 1-7.5 7.5h-97.6a7.5 7.5 0 0 1-7.5-7.5v-75a7.5 7.5 0 0 1 1.8-4.9z" fill="none" stroke="#373435" stroke-width=".21"/>
<path d="M60.3 44.1a6 6 0 0 1 4.2-1.8h97.6a6 6 0 0 1 6 6v75a6 6 0 0 1-6 6h-97.6a6 6 0 0 1-6-6v-75a6 6 0 0 1 1.8-4.2z" fill-rule="evenodd" fill="#225b24"/>
<path d="M62.2 46.4a3 3 0 0 1 2.3-1.1h97.6a3 3 0 0 1 3 3v75a3 3 0 0 1-3 3h-97.6a3 3 0 0 1-3-3v-75l.1-.7z" fill-rule="evenodd" fill="#fefefe"/>
<g fill="#225b24">
<path d="M143.7 87a4.1 4.1 0 0 1 6.1 .4l.3 .6a1.74 1.74 0 0 0 2.1 1.7l2.7 .1a1.08 1.08 0 0 1 1 .9 1.08 1.08 0 0 1-.6 1.1h-6a2.18 2.18 0 0 0-.6 3 15.1 15.1 0 0 0 3.9 4.2 3.6 3.6 0 0 1 .5 4.5l-1 1.5-4.6 4.4a28.9 28.9 0 0 1-6.4 5.6l-.8 .3 .5 2.5a1.43 1.43 0 0 0 2 .8 3.8 3.8 0 0 1 2.7 .7l-1.2 .3-.1 .4 .6 .6a.98 .98 0 0 0-1.1 .3 .98 .98 0 0 0-.1 1.1 2.2 2.2 0 0 1-2.1-.8l-.4-.2-1.4-.1-1.2-4.8-1 .3a1.82 1.82 0 0 0-2.3 1.6 1.13 1.13 0 0 0 1 1.6 3.3 3.3 0 0 1 2.1 2.1 1.24 1.24 0 0 0-1.6-.1l-.2 1.2a1.35 1.35 0 0 0-2.3 .4h-.1a1.38 1.38 0 0 1-.6-1.5 1.51 1.51 0 0 0-1-1.8 1.01 1.01 0 0 1 .4-1.3l1.2-2.5a4 4 0 0 1-2.3-1.4 9.5 9.5 0 0 1-7.5-.1l-1-.6-1.5-1.4h1.6l.4-.1v-.3a2.37 2.37 0 0 1-1.2-2.2 7.6 7.6 0 0 0 6.8-3.1l1.7-2.2a25.9 25.9 0 0 1 7.7-7.5 6.5 6.5 0 0 1 4.8-1.1v-.8a12.1 12.1 0 0 1-1.2-5.6 4.8 4.8 0 0 1 1.3-2.7zM146.4 88.5a.75 .75 0 0 0 1.5 0 .75 .75 0 0 0-1.5 0z" fill-rule="evenodd"/>
<path d="M114.6 103.9a2.13 2.13 0 0 1 3.5 1.3 3.6 3.6 0 0 0 2.3 .3 .57 .57 0 0 1 .5 .5 .57 .57 0 0 1-.3 .6h-2.6a1.11 1.11 0 0 0-1 .7 1.11 1.11 0 0 0 .2 1.2l.5 .6a4.8 4.8 0 0 1 2 2.5v.3a6 6 0 0 1-2.4 3.2 16.5 16.5 0 0 1-4.6 3.9 1.72 1.72 0 0 0 .7 1.9l1.3-.1 .7 .4-.7 .1 .3 .6h-.2a.49 .49 0 0 0-.5 .6l.1 .1a1.47 1.47 0 0 1-1.3-.6h-.6a.67 .67 0 0 1-.3-.8l-.5-1.7-.5 .1a1.06 1.06 0 0 0-1.2 1.5l.2 .1a1.9 1.9 0 0 1 1.4 1.2 .66 .66 0 0 0-.9 0v.6a.85 .85 0 0 0-1.4 .2l-.2-.2a1.56 1.56 0 0 0-.6-1.7l.9-1.8-.5-.1a1.07 1.07 0 0 0-1.5-.5 4.1 4.1 0 0 1-4.5-1.3l1.1-.1a1.39 1.39 0 0 1-.7-1.3 4.5 4.5 0 0 0 4.2-2.5 12.6 12.6 0 0 1 5.6-4.8h1.3v-.5a4 4 0 0 1 .2-4.5zM115.9 104.9a.4 .4 0 0 0 .8 0 .4 .4 0 0 0-.8 0z" fill-rule="evenodd"/>
<path d="M98.4 103.8a2.13 2.13 0 0 1 3.5 1.3 3.6 3.6 0 0 0 2.3 .4 .57 .57 0 0 1 .5 .4 .57 .57 0 0 1-.2 .6h-2.6a1.11 1.11 0 0 0-1.1 .7 1.11 1.11 0 0 0 .3 1.2l.4 .6a4.8 4.8 0 0 1 2.1 2.5v.3a6 6 0 0 1-2.5 3.3 16.5 16.5 0 0 1-4.6 3.9 1.72 1.72 0 0 0 .8 1.8h1.2l.8 .3-.7 .2 .3 .5h-.2a.49 .49 0 0 0-.5 .6v.2a1.47 1.47 0 0 1-1.3-.6h-.5a.67 .67 0 0 1-.4-.9l-.4-1.7-.6 .2a1.06 1.06 0 0 0-1.1 1.4l.2 .2a1.9 1.9 0 0 1 1.3 1.2 .66 .66 0 0 0-.8-.1l-.1 .6a.85 .85 0 0 0-1.3 .3l-.3-.3a1.56 1.56 0 0 0-.6-1.6l.9-1.9-.5-.1a1.07 1.07 0 0 0-1.4-.4 4.1 4.1 0 0 1-4.6-1.4l1.1-.1a1.39 1.39 0 0 1-.7-1.2 4.5 4.5 0 0 0 4.3-2.5 12.6 12.6 0 0 1 5.6-4.9h1.3l-.1-.4a4 4 0 0 1 .2-4.6zM99.8 104.8a.4 .4 0 0 0 .8 0 .4 .4 0 0 0-.8 0z" fill-rule="evenodd"/>
<path d="M82.4 103.9a2.13 2.13 0 0 1 3.5 1.3 3.6 3.6 0 0 0 2.3 .3 .57 .57 0 0 1 .5 .5 .57 .57 0 0 1-.3 .6l-2.6-.1a1.11 1.11 0 0 0-1 .7 1.11 1.11 0 0 0 .3 1.3l.4 .6a4.8 4.8 0 0 1 2 2.5v.3a6 6 0 0 1-2.4 3.2 16.5 16.5 0 0 1-4.6 3.9 1.72 1.72 0 0 0 .8 1.9l1.2-.1 .7 .4-.6 .1 .3 .6h-.3a.49 .49 0 0 0-.5 .5l.1 .2a1.47 1.47 0 0 1-1.3-.6h-.5a.67 .67 0 0 1-.4-.9l-.5-1.7-.5 .2a1.06 1.06 0 0 0-1.1 1.5l.2 .1a1.9 1.9 0 0 1 1.3 1.2 .66 .66 0 0 0-.8 0l-.1 .6a.85 .85 0 0 0-1.3 .2l-.3-.2a1.56 1.56 0 0 0-.6-1.7l.9-1.8-.5-.1a1.07 1.07 0 0 0-1.4-.5 4.1 4.1 0 0 1-4.6-1.3l1.1-.1a1.39 1.39 0 0 1-.7-1.3 4.5 4.5 0 0 0 4.2-2.5 12.6 12.6 0 0 1 5.6-4.8h1.3v-.5a4 4 0 0 1 .2-4.5zM83.7 104.9a.4 .4 0 0 0 .8 0 .4 .4 0 0 0-.8 0z" fill-rule="evenodd"/>
</g>
<path d="M179 280.9l-6 5.9M185 281l-6 5.8" fill="none" stroke="#373435" stroke-width=".21"/>
<text font-size="18.7" fill="#225b24" x="74.7" y="78.7">WILDLIFE</text>
<g font-size="17.6" fill="#ed3237">
<text x="95.2" y="214.4" transform="rotate(-28 95.2 214.4)">W5-Q20</text>
<text x="48.7" y="216.7" transform="rotate(-28 48.7 216.7)">SUPERSEDED BY</text>
<text x="108.7" y="229.6" transform="rotate(-28 108.7 229.6)">(06/23)</text>
</g>
<text font-size="12.1" fill="#225b24" x="72.1" y="58.6">CARE FOR OUR</text>
<text font-size="7.1" fill="#373435" x="123.1" y="250.3">WILDLIFE SIGN</text>
<text font-size="5.6" fill="#373435" x="106.1" y="258.5">“CARE FOR WILDLIFE - DUCKS”</text>
<text font-size="5.3" fill="#373435" x="175.8" y="272.3">TC2296_2</text>
<g font-size="4.2" fill="#373435">
<text x="100.6" y="267.2">APPROVED AS OFFICIAL TRAFFIC SIGN</text>
<text x="174.7" y="285.6">A</text>
<text x="180.8" y="285.6">B</text>
<text x="186.5" y="285.4">C</text>
</g>
<g font-size="3.9" fill="#373435">
<text x="110.4" y="29.6">a</text>
<text x="179.9" y="32.9">r</text>
<text x="42.2" y="46.3">n</text>
<text x="53" y="49.6">c</text>
<text x="42.2" y="55.3">m</text>
<text x="42.2" y="63">k</text>
<text x="42.2" y="73">h</text>
<text x="42.2" y="83.6">g</text>
<text x="33.1" y="87.1">b</text>
<text x="42.5" y="105.9">f</text>
<text x="53" y="121.5">d</text>
<text x="42.2" y="128">e</text>
<text x="65" y="150.7">a</text>
<text x="75.9" y="150.7">b</text>
<text x="84.2" y="150.7">c</text>
<text x="90.5" y="150.7">d</text>
<text x="98" y="150.7">e</text>
<text x="107.5" y="150.7">f</text>
<text x="114.9" y="150.7">g</text>
<text x="125.8" y="150.7">h</text>
<text x="136.7" y="150.7">k</text>
<text x="145.9" y="150.7">m</text>
<text x="155.4" y="150.7">n</text>
<text x="163.4" y="150.7">r</text>
<text x="48" y="157.2">SIZE A</text>
<text x="62.9" y="157.2">750</text>
<text x="73.7" y="157.2">600</text>
<text x="83" y="157.2">10</text>
<text x="89.4" y="157.2">30</text>
<text x="97" y="157.2">50</text>
<text x="104.8" y="157.2">250</text>
<text x="113.9" y="157.2">47</text>
<text x="123.3" y="157.2">90D</text>
<text x="135.6" y="157.2">43</text>
<text x="144" y="157.2">60D</text>
<text x="154.3" y="157.2">60</text>
<text x="161.9" y="157.2">50</text>
<text x="47.9" y="163.7">SIZE B</text>
<text x="62.9" y="163.7">900</text>
<text x="73.7" y="163.7">700</text>
<text x="83" y="163.7">10</text>
<text x="89.4" y="163.7">30</text>
<text x="97" y="163.7">60</text>
<text x="104.8" y="163.7">300</text>
<text x="113.9" y="163.7">40</text>
<text x="122.4" y="163.7">110D</text>
<text x="135.6" y="163.7">50</text>
<text x="144" y="163.7">70D</text>
<text x="154.3" y="163.7">70</text>
<text x="161.9" y="163.7">50</text>
<text x="22.4" y="213">Colour Legend</text>
<text x="81.1" y="214.8">Notes:</text>
<text x="81.1" y="220">1. Refer to TRUM Vol.3, Part 8: Wildlife Signing Guidelines.</text>
<text x="81.1" y="225.2">2. The supplementary plate TC2358 may be installed if motorists</text>
<text x="86.1" y="229.6">are likely to encounter animals over a kilometre of road.</text>
</g>
<g font-size="3.5" fill="#373435">
<text x="32.4" y="221.3">Retroreflective white</text>
<text x="32.4" y="229.5">Retroreflective green</text>
<text x="21.6" y="267.8">Department of Transport and Main Roads</text>
<text x="18.2" y="271.8">Infrastructure Management &amp; Delivery Division</text>
<text x="16.7" y="280.6">Designed</text>
<text x="42.7" y="280.6">Checked</text>
<text x="69.7" y="280.6">Scale</text>
<text x="98.5" y="281.3">PRINCIPAL ENGINEER</text>
<text x="154.7" y="276.1">12/04/22</text>
<text x="157.4" y="281.2">Date</text>
<text x="178.3" y="277.8">Page 2 of 12</text>
<text x="17" y="284.8">RH 05/18</text>
<text x="42.8" y="284.8">DJ 04/22</text>
<text x="69.7" y="285.2">Not to Scale</text>
<text x="98.5" y="284.8">(Traffic Engineering)</text>
</g>
</svg>
